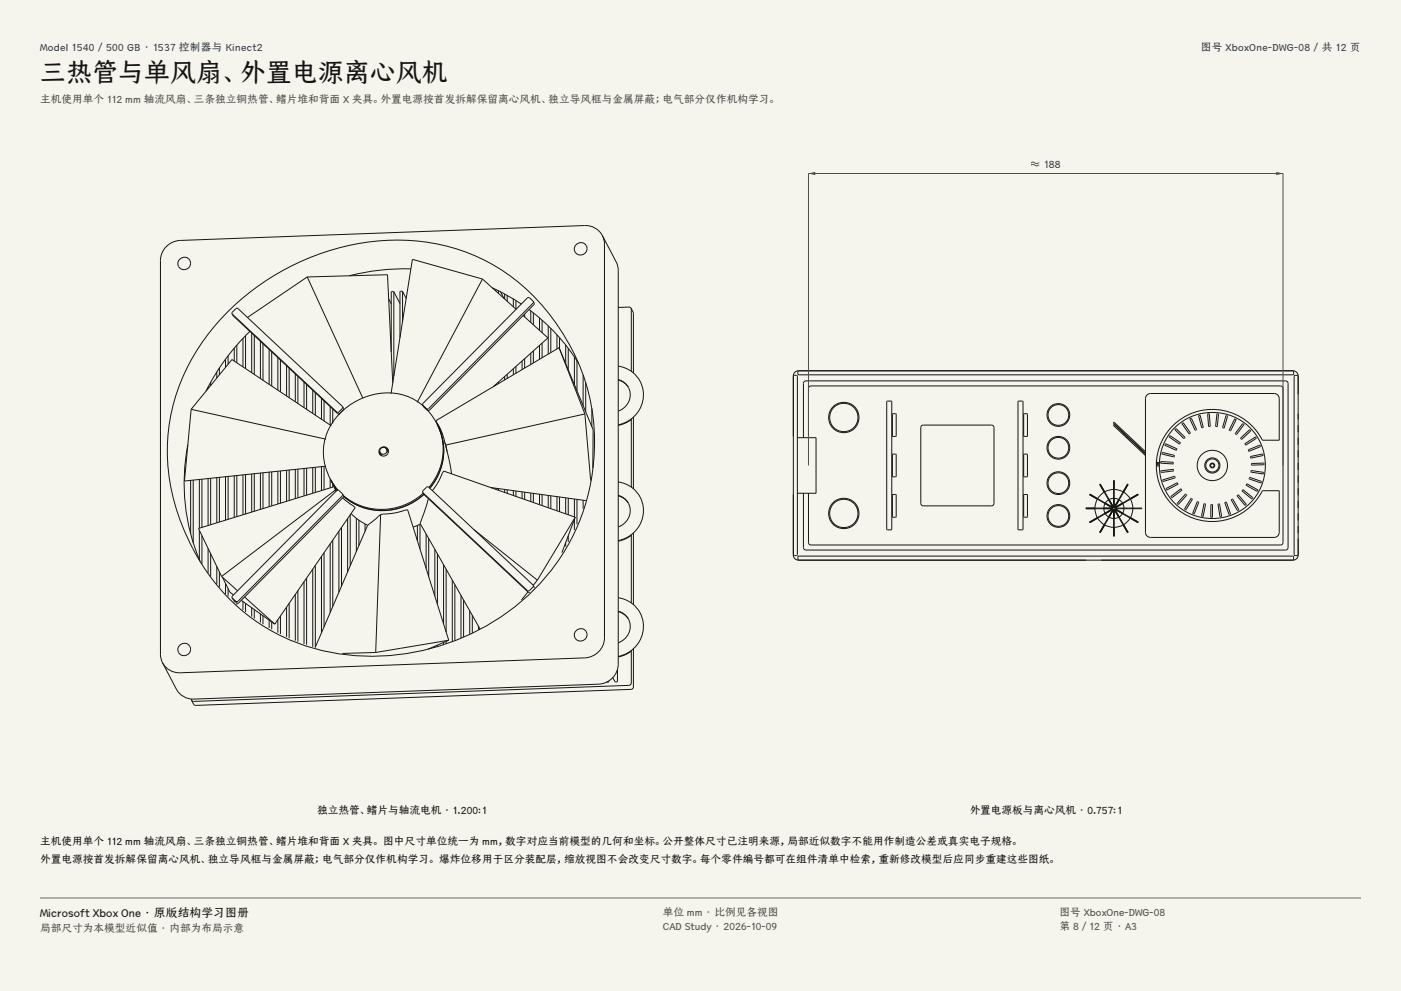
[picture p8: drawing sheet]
<svg xmlns="http://www.w3.org/2000/svg" width="420mm" height="297mm" viewBox="0 0 420 297" stroke-linecap="round" stroke-linejoin="round" font-family="sans-serif">
<g fill="#f5f4ed">
<path d="M0 0h420v297h-420z"/>
<path d="M12 12h396v275h-396z"/>
</g>
<g fill="none" stroke="#141413" stroke-width=".3">
<path d="M180.6 70.6a5.7 5.7 0 0 0-5.3-3l-121.3 4.5a6.1 6.1 0 0 0-5.9 6v118l.1 1 .5 1.5M180.6 70.6l.4 1 .2 1.6v118a6.1 6.1 0 0 1-5.9 6l-121.3 4.4a5.7 5.7 0 0 1-5.3-3M180.6 70.6l4.3 8.4 .4 2v118a6.1 6.1 0 0 1-5.9 6l-121.2 4.5a5.7 5.7 0 0 1-5.3-3l-4.2-7.9M67.1 94.6a72.8 72.8 0 0 1 57.5-22.4 56.3 56.3 0 0 1 41.8 24.3l5.1 8.3a59 59 0 0 1 6.7 27.5 62.6 62.6 0 0 1-36.2 57.2 67.5 67.5 0 0 1-52.7 3.2 58.4 58.4 0 0 1-31.5-28.3 59.9 59.9 0 0 1-6-42.5 61.1 61.1 0 0 1 15.3-27.3zM69.6 94.1l31.3 29.4 .7-.1 1-1 .1-.5M69.6 94.1l.1-.6 1-1h.7l31.3 29.4M69.6 94.1l.3 .6 31.3 29.2h.7l1-1 .1-.4-.3-.6M74.9 99.3a65.4 65.4 0 0 0-13.2 18M75.5 99.8v11.9M92.1 83l16.7 36.3M92.1 83l24.1-.7 1.5 32.5M92.1 83l-17.9 12.1"/>
<path d="M116.5 89.6l.8 1.5M118.1 87.4l-.8 .1v18M118.1 87.4v.1M118.1 87.4l1.8 3.6M118.1 87.5v25.2M120.7 87.3l-.8 .1v13.8M120.7 87.3v9M120.7 87.3l1.1 2.1M123.2 80.6a65.9 65.9 0 0 0-18.5 2.1M144.6 83.6l-19.5 37M144.6 83.6l10.1 9.1M144.6 83.6l-21-5.9-6.4 40.3"/>
<path d="M147.5 86.2l4.5 2.3 4.3 2.6M148.7 86.8v.4M149.4 87.1v.8M150 87.4l1.1 2M151.3 88.1v1.5M152.1 88.5v1.8M153.8 89.5l.1 .2M153.9 89.6v2.3M154.7 90.1v2.5M156.8 94.6l7.5 6.7-16.4 14.6M157.3 94.1v.9M158.6 92.8a59.1 59.1 0 0 1 14.8 16.1"/>
<path d="M159.1 93.2v3.4M159.9 90.3l-.1 .6-31.3 31.6h-.7l-1.1-1.1M159.9 90.3l-1.1-1h-.7l-31.3 31.6-.1 .5M159.9 90.3l.3 .7-.2 .3-31.2 31.6-.7 .1-1.4-1.6M159.9 93.8v3.5M161.7 95.3v3.7M162.5 95.9v3.8M164.4 97.7v8.4M165.1 98.4v7.3M185.3 92.1l3.2-.1 .7 .4M189.2 92.4l.7 1.5v17.9M189.2 92.4l.1 18.9"/>
<path d="M62.4 116v.5M63.2 114.6v.9M65 111.5v1.8M65.8 110.3v2M67.6 107.6v2.5M68.4 106.6v2.6M70.2 104.3v3.9M71 103.4v5.3M72.8 101.4v8.6M73.6 100.6v9.9M76.2 100.6v11.6M78.1 102.3v11.1"/>
<path d="M78.8 103v11M80.7 104.7v10.5M81.5 105.5v10.2M83.3 107.2v9.7M84.1 107.9v9.5M85.9 109.6v9.1M86.7 110.4v8.8M88.5 112.1v8.3M89.3 112.8v8.1M91.1 114.5v7.7M91.9 115.3v7.4M93.8 117v6.9"/>
<path d="M94.5 117.7v6.7M96.4 119.4v6.2M148.7 115.2v.2M149.4 114.5v.5M151.3 112.8v1.1M152.1 112.2v1.2M153.9 110.5v1.8M154.7 109.8v2.1M156.5 108.2v2.6M157.3 107.5v2.8M159.1 105.9v3.3M159.9 105.2v3.6"/>
<path d="M161.7 103.5v4.2M162.5 102.8v4.4M167 100.3v4.3M167.6 104.2l-36.9 21.9 .3 .7M167.6 104.2l7.7 19.9M167.6 104.2l10.2 24.6-.1 11.5M167.7 101.2v3.3M169.6 103.4v5.6M170.4 104.4v6.4M172.2 106.9v8.4M173 108.1v9M174.8 112.3v9.3"/>
<path d="M175.6 114.7v8.7M185.3 113.8a4.9 4.9 0 0 1 3.6 4.7 4.9 4.9 0 0 1-3.6 4.7M185.3 109.7a8.9 8.9 0 0 1 7.6 8.8 8.9 8.9 0 0 1-7.6 8.8M185.3 113.9l1.8 .8 1.2 1.3M237.8 112.8l.3-.3h.8l.1 .3v53.4l-.3 .3h-.7l-.2-.3M238.4 111.4l.9-.3h148.4a1.51 1.51 0 0 1 1.5 1.5v53.8a1.51 1.51 0 0 1-1.5 1.5h-148.4a1.51 1.51 0 0 1-1.5-1.5v-53.8zM239.5 111.1l-.3 .3v.8l.3 .1h148l.3-.3v-.7l-.3-.2M343.7 118.6l1.2-.7h37.1a1.51 1.51 0 0 1 1.5 1.5v12.5h-5.1a16.8 16.8 0 0 0-25.5-5.5 16.8 16.8 0 0 0 0 26.2 16.8 16.8 0 0 0 25.5-5.5h5.1v12.5a1.51 1.51 0 0 1-1.5 1.5h-37.1a1.51 1.51 0 0 1-1.5-1.5v-40.2zM389.2 112.8l-.3-.3h-.8l-.1 .3v53.4l.3 .3h.7l.2-.3M56.3 133.3a59.7 59.7 0 0 0 3.7 35M57.3 122.7l40.5 8.9M57.3 122.7l12.2-14.9 29.8 19.8"/>
<path d="M57.3 122.7l-2 21.5 42.3-4.5M96.4 139.9v7.1M97.1 120.2v6M97.1 139.8v7M99 121.9v5.5M99.8 122.6v4.3M101.6 124.1l.1 .1M101.6 124.1v.3M113.9 135.2l-.1 .9M114 135.6l.5 1M114 135.6v.7M114.3 136.3v.2"/>
<path d="M115.6 134.3l.8 .5M115.9 134.6a1.08 1.08 0 0 1-.5 1.4 1.08 1.08 0 0 1-1.4-.4M115.9 134.6a1.08 1.08 0 0 0-1.5-.4 1.08 1.08 0 0 0-.4 1.4M115.9 134.6l.5 1M115.9 134.6l.5 .5M116.2 135.3l.2 .1M131 127a17.2 17.2 0 0 1-2.4 19.1M131 127a16.6 16.6 0 0 0-21.9-7.9 18 18 0 0 0-12.1 17.2l.3 2.4 .7 2.4 1.1 2.6M131 127l1.7 3.3M131 126.8l1.3 2.5 1 3.3M131 126.8l1.1 1.9M131.1 127.3a17.2 17.2 0 0 1-2.3 19"/>
<path d="M131.1 127.3h.1M131.2 127.3a17.2 17.2 0 0 1-2.3 19M132.5 129.6l-.1 .1M133.3 132.6l.7 2.8M133.3 132.6l.4 .8M133.7 133.4l.3 2M134 135.4l1.4 6.6M175.3 124.1l-41.6 9.3M175.3 124.1l1.8 20M177.4 122.4v5.5M178.2 130v4.5M189.3 125.7l-1.6 1-2.4 .8"/>
<path d="M189.3 125.7v20.3M189.3 125.5v.2M189.9 125v21.5M239 131.2h5.6v16.6h-5.6M240.9 131.2v-16.3l.2-.5 .5-.2h143.8l.5 .2 .2 .5v49.2l-.4 .7h-144.1l-.5-.2-.2-.5v-16.3M242.4 131.2v-14.8l.2-.5 .5-.2h140.8l.5 .2 .2 .5v46.2l-.4 .7h-141.1l-.5-.2-.2-.5v-14.8M265.9 120.3l1.3-.1 .1 .2v38.2l-.1 .2h-1.2l-.2-.2zM267.6 136.1l1.1 .1-.2 6.7-1-.1zM267.6 124l1.1 .1-.2 6.7-1-.2zM276.3 127.6l.5-.2h20.4l.6 .2 .2 .5v22.8l-.2 .5-.6 .2h-20.4l-.5-.2-.3-.5v-22.8zM305.2 120.3l1.3-.1 .2 .2v38.2l-.2 .2h-1.1l-.2-.2zM306.9 136.1l1.1 .1-.1 6.7-1-.1z"/>
<path d="M306.9 124l1.1 .1-.1 6.7-1-.2zM343.4 136.1l-9.4-8.8-.2 .1 9.6 9.1M343.4 135.4l-9.4-8.8-.2 .1 9.6 9.1M346.6 139.5l1 .2M346.6 139.1l1 .2M346.7 138.8l.9 .2M346.7 138.4l.9 .3M348 138.4l3.7 .1v.5l-3.7-.2zM348.4 135.6l3.6 .9v.4l-3.6-.8zM349.3 133l3.5 1.5-.1 .4-3.5-1.5zM350.7 130.6l3.1 2-.1 .4-3.2-2zM352.5 128.5l2.7 2.5-.2 .4-2.7-2.6z"/>
<path d="M354.4 126.9l.4-.2 2 3.1-.4 .2zM356.8 125.5l.4-.1 1.5 3.4-.4 .1zM359.3 124.6l.5-.1 .9 3.6h-.5zM362.1 124.1h.4l.2 3.7-.4-.1zM362.7 139.3h.2M362.7 139.7h.2M362.9 139h.4M363.6 139h.3M363.9 139.3h.2M363.9 139.7h.2M364.8 124.1l.5 .1-.5 3.7-.4-.2zM367.6 124.6l.4 .2-1.1 3.5-.4-.2z"/>
<path d="M370.1 125.6l.5 .2-1.8 3.3-.3-.3zM371.9 131.3l2.7-2.5 .3 .3-2.6 2.6zM372.5 127l.4 .3-2.3 2.9-.3-.3zM373.3 132.9l3-1.9 .3 .3-3.1 2.1zM374.2 134.8l3.4-1.4 .3 .4-3.4 1.5zM374.9 136.8l3.6-.8 .2 .4-3.7 .9zM375.2 138.9l3.7-.1 .1 .4-3.8 .2zM57.2 144v16M57.9 143.9v18.8M59.8 143.7v14.6M59.8 158.9v8.8M60.5 143.6v14.5"/>
<path d="M62.4 143.4v14.1M63.2 143.3v14M65 143.1v13.6M65.8 143.1v13.4M67.6 142.9v13M68.4 142.8v12.8M70.2 142.6v12.5M71 142.5v12.3M72.8 142.3v12M73.6 142.2v11.8M75.5 142v11.5M76.2 142v11.2"/>
<path d="M78.1 141.8v10.9M78.8 141.7v10.7M80.7 141.5v10.4M81.5 141.4v10.2M83.3 141.2v9.8M84.1 141.1v9.7M85.9 141v9.2M86.7 140.9v9.1M88.5 140.7v8.7M89.3 140.6v8.6M91.1 140.4v8.2M91.9 140.3v8.1"/>
<path d="M93.8 140.1v7.7M94.5 140v7.6M99 143.5v2.7M99.1 143.7l2.2 3.2M99.1 143.7l1.7 3.4-.3-.4M99.3 144l1.9 2.9zM99.8 145v1M100.2 145.8l-40.7 12.6 6.9 14.4M100.4 146.1l.1 .6M100.5 146.7v.2M100.5 146.9l-34.1 25.9M100.5 146.9l.3 .3"/>
<path d="M101.6 159.2v18.3M102.4 158.1v17.6M102.7 148.1l-1.1-1.1h-.7l-31.2 31.6-.1 .5M102.7 148.1l-.1 .5-31.2 31.6h-.7l-1.1-1.1M102.7 148.1l.3 .4M102.7 149.2l3.8 2.9-24.1 35M103 148.5l-.1 .6-31.3 31.6h-.7l-1.3-1.6M104.2 155.4v16M105 154.3v15.3M105.2 153.9a16.9 16.9 0 0 0 5 3.5M106.8 155.3v10M107.6 155.9v7.6"/>
<path d="M109.4 157v2.2M114.1 154.2l-3.9 3.3-15.7 36.6M114.1 154.2l.9-.2a23.9 23.9 0 0 0 7.2-1.2l12.3 39.1M114.1 154.2l-1.5 41.3M125.1 157.5v4.6M125.9 157.1v7.4M126 157l-2.2 1M126.7 147.6l.1-.5 1-1.1h.7l31.4 29.4M126.7 147.6l31.4 29.4h.7l1-1.1 .1-.5M126.7 147.6l.4 .6M126.9 147.8a18.2 18.2 0 0 1-23.9 .7M127 148.1a18.3 18.3 0 0 1-24 .7 18.2 18.2 0 0 0 24.1-.6"/>
<path d="M127.1 148.2l31.2 29.3 .5 .1M128.4 149.5l-2.4 7.4 17.9 31.6M129.6 147.1a24.2 24.2 0 0 0 3.4-5.9l39.4 13.8M142.1 158.7l19 15.2M147.1 146.1l28.5 3.9M148.7 146.3v.4M149.4 146.4v.5M151.3 146.7v.9M152.1 146.8v1.1M153.9 147v1.5M154.7 147.1v1.7M156.5 147.4v2"/>
<path d="M157.3 147.5v2.2M159.1 147.8v2.5M159.9 147.9v2.7M161.7 148.1v3.2M162.5 148.2v3.3M164.4 148.5v3.7M165.1 148.6v3.8M167 148.8v4.3M167.7 148.9v4.5M169.6 149.2v4.8M170.4 149.3v5M172.2 149.6v5.3"/>
<path d="M172.2 155.7v3.1M172.4 155l-11.3 18.9M172.4 155l-3.9 10.6M173 149.7v7.4M174.8 149.9v2.6M175.6 150v.1M185.3 148.5a4.9 4.9 0 0 1 3.6 4.7 4.9 4.9 0 0 1-3.6 4.7M185.3 144.4a8.9 8.9 0 0 1 7.6 8.8 8.9 8.9 0 0 1-7.6 8.8M185.3 148.6l1.8 .8 1.2 1.3M189.9 159.7v21.5M267.6 148.2l1.1 .2-.2 6.6-1-.1zM306.9 148.2l1.1 .2-.1 6.6-1-.1z"/>
<path d="M329.7 145.2l3.9 6.8-1.3-2.2-.9 1 2.2 1.3M329.7 145.2l1.3 2.3-1.1 .9-.8 1-2.3-1.3 6.8 4M329.7 159.5l.2 .1M329.9 145.1l-.2 .1M329.9 159.6l3.9-6.8-1.3 2.2 1.3 .4v-2.6v7.8M329.9 159.6l1.3-2.3 1.3 .5 1.3 .2v2.6M333.5 152.3v.2M333.5 152.5h-7.9h2.7l.1 1.3 .6 1.3-2.3 1.3 6.8-3.9M333.5 152.5h-2.6l.4 1.3 2.2-1.3M333.5 152.2l-6.8-3.9 2.3 1.3-.6 1.3-.1 1.4h-2.7h7.9M333.5 152.2l-2.2-1.3-.4 1.4h2.6M333.5 152.5l.1 .2"/>
<path d="M333.6 152.1l-.1 .1M333.6 152.7l-6.8 3.9 2.3-1.3 .8 1.1 1.1 .8-1.3 2.3M333.6 152.7l-2.2 1.3 .9 .9 1.3-2.2-3.9 6.8M333.8 144.1h.2M333.8 144.1v7.8v-2.6l-1.3 .4 1.3 2.3-3.9-6.9M333.8 144.1v2.6l-1.3 .2-1.3 .5-1.3-2.3M334 144.1v7.8v-2.6l1.4 .4-1.3 2.3 3.9-6.9M334 144.1v2.6l1.4 .2 1.3 .5 1.3-2.3M334.2 152.1l.1 .1M334.2 152.7l2.3 1.3-1 .9-1.3-2.2 4 6.8M334.2 152.7l6.9 3.9-2.3-1.3-.9 1.1-1.1 .8 1.4 2.3M334.3 152.2l2.3-1.3 .4 1.4"/>
<path d="M334.3 152.2l6.9-3.9-2.3 1.3 .5 1.3 .2 1.4M334.3 152.5l-.1 .2M334.3 152.3v.2M334.3 152.3h7.9M334.3 152.5h7.9M337 152.5l-.4 1.3-2.3-1.3M338 145.1l.2 .1M338 159.6l-3.9-6.8 1.3 2.2-1.4 .4v-2.6v7.8M338 159.6l-1.3-2.3-1.3 .5-1.4 .2v2.6M338.2 145.2l-1.4 2.3 1.1 .9 .9 1 2.3-1.3-6.9 4M338.2 145.2l-4 6.8 1.3-2.2 1 1-2.3 1.3M338.2 159.5l-.2 .1"/>
<path d="M339.6 152.5l-.2 1.3-.5 1.3 2.3 1.3-6.9-3.9M342.2 152.3v.2M348 141.1l3.7-.4 .1 .4-3.7 .5zM348.6 143.9l3.5-1.2 .2 .4-3.5 1.2zM349.6 146.4l3.3-1.7 .2 .4-3.2 1.7zM351.1 148.7l2.9-2.2 .3 .3-2.9 2.3zM355.4 148.1l.3 .3-2.5 2.7-.3-.3zM357 149.4l.4 .3-2 3.1-.3-.3zM358.9 150.4l.5 .2-1.5 3.4-.3-.2zM361 151l.4 .1-.8 3.7-.4-.2zM363 151.2l.5 .1-.1 3.7-.4-.1zM365.1 151.1h.5l.6 3.7h-.5z"/>
<path d="M367.2 150.6l.5-.1 1.1 3.5-.4 .1zM369.2 149.7l.4-.1 1.7 3.2-.4 .2zM370.9 148.6l.4-.3 2.3 2.9-.4 .2zM372.6 146.8l2.9 2.3-.2 .4-2.9-2.3zM373.8 145.1l3.2 1.7-.1 .4-3.3-1.7zM374.6 143.1l3.5 1.2v.4l-3.6-1.2zM375.1 141l3.6 .6 .1 .4-3.7-.5zM60.5 160.5v8.6M62.4 164.4v7.4M63.2 166v6.8M65 169.8v5.3M65.8 171.4v4.6"/>
<path d="M66.4 172.8l4.8 4.3M66.7 173l2.2 4.5 1.1 .8M67.6 174.9v3.1M68.4 176.4v2.4M72.3 179.9l10.1 7.2M73.3 178.9l9.1 8.2M88.5 178.1v13.9M89.3 177v15.3M91.1 174.4v18.6M91.9 173.2v20.1M93.8 170.6v23.2M94.5 169.4v24.6"/>
<path d="M96.4 166.8v22.9M97.1 165.7v22.2M99 163v20.6M99.8 161.9v19.9M127.7 160v10.4M128.5 161.4v11.4M130.4 164.6v14.1M131.1 166v15.1M133 169.2v17.8M133.7 170.6v18.8M135.6 173.9v18.4M136.4 175.2v16.8"/>
<path d="M138.2 178.5v12.7M139 179.8v11.1M158.3 177.4l-2 2.4M159.9 175.4l.2 .8M161.1 173.9l-1.2 1.5M169.6 162.6v1.2M170.4 160.6v1.8M185.3 179.1a8.9 8.9 0 0 1 7.6 8.8 8.9 8.9 0 0 1-7.6 8.8M189.3 160.5l-1.6 .9-2.4 .8M189.3 160.5v20.2M189.3 160.2v.3M239.5 167.9l-.3-.3v-.8l.3-.1h148l.3 .3v.7l-.3 .2"/>
<path d="M333.8 160.6h.2M70.2 180v.5M71 180.7v.5M72.8 180.3v2.5M73.6 180.8v2.6M75.5 182.1v2.7M76.2 182.7v2.6M78.1 184v2.6M78.8 184.5v2.6M80.7 185.8v2.4M81.5 186.4v2.2M83.3 185.7v3.9"/>
<path d="M84.1 184.6v5.4M85.9 181.9v9M86.7 180.8v10.4M112.6 195.5l-10 .3M128.5 194.5h.1M130.4 193.7v.3M131.1 193.3v.5M133 192.5v.7M133.7 192.2v.7M134.5 191.9l-21.9 3.6M134.5 191.9l-6.2 2.7M140.8 183.1v7"/>
<path d="M141.6 184.4v5.3M143.4 187.7v1M185.3 183.2a4.9 4.9 0 0 1 3.6 4.7 4.9 4.9 0 0 1-3.6 4.7M185.3 183.3l1.8 .8 1.2 1.3M189.3 195.2v9.5l-.2 .5-.6 .2-130.4 4.8-.7-.3M189.3 195.2l-1.6 .9-2.4 .8M189.3 194.9v.3M189.9 194.4v11.5l-.2 .5-.5 .2-130.5 4.8-.5-.2-.8-1.3M57.3 209.5l.1 .4M182.5 204.1v.3h-.7M183.7 203.1l.6 1.2M184.3 204.3h.1"/>
<path d="M185.1 200.7v3.5l-.8 .1"/>
<circle cx="55.2" cy="79" r="1.9"/>
<circle cx="174.1" cy="74.6" r="1.9"/>
<circle cx="115" cy="135.3" r="1.42"/>
<circle cx="252.9" cy="125.1" r="4.6"/>
<circle cx="252.9" cy="125.1" r="4.3"/>
<circle cx="317.3" cy="134.2" r="3.4"/>
<circle cx="317.3" cy="124.4" r="3.4"/>
<circle cx="317.3" cy="124.4" r="3.1"/>
<circle cx="317.3" cy="134.2" r="3.1"/>
<circle cx="363.4" cy="139.5" r="15.9"/>
<circle cx="363.4" cy="139.5" r="4.6"/>
<circle cx="363.4" cy="139.5" r="2.28"/>
<circle cx="363.4" cy="139.5" r="1.97"/>
<circle cx="363.4" cy="139.5" r=".72"/>
<circle cx="363.4" cy="139.5" r=".53"/>
<circle cx="252.9" cy="153.9" r="4.6"/>
<circle cx="252.9" cy="153.9" r="4.3"/>
<circle cx="317.3" cy="144.8" r="3.4"/>
<circle cx="317.3" cy="154.6" r="3.4"/>
<circle cx="317.3" cy="154.6" r="3.1"/>
<circle cx="317.3" cy="144.8" r="3.1"/>
<circle cx="325.6" cy="152.4" r=".09"/>
<circle cx="326.8" cy="156.5" r=".09"/>
<circle cx="326.8" cy="148.2" r=".09"/>
<circle cx="333.7" cy="152" r=".09"/>
<circle cx="333.7" cy="152.7" r=".09"/>
<circle cx="333.9" cy="151.9" r=".09"/>
<circle cx="333.9" cy="152.8" r=".09"/>
<circle cx="334.1" cy="152" r=".09"/>
<circle cx="334.1" cy="152.7" r=".09"/>
<circle cx="341.1" cy="156.5" r=".09"/>
<circle cx="341.1" cy="148.2" r=".09"/>
<circle cx="55.2" cy="194.7" r="1.9"/>
<circle cx="174.1" cy="190.3" r="1.9"/>
</g>
<path d="M242.4 139.5v-87.5h142.2v87.5" fill="none" stroke="#504e49" stroke-width=".3"/>
<g fill="#504e49">
<path d="M242.4 52l2-.5v1z"/>
<path d="M382.6 51.5l2 .5-2 .5z"/>
</g>
<path d="M12 269.3h396zM12 269h396v.3h-396z" fill-rule="evenodd" fill="#504e49"/>
<text font-size="7.8" fill="#141413" x="12" y="24.7">三热管与单风扇、外置电源离心风机</text>
<text font-size="3.5" fill="#141413" x="12" y="274.9">Microsoft Xbox One · 原版结构学习图册</text>
<g font-size="3.2" fill="#1b365d">
<text x="12" y="15.3">Model 1540 / 500 GB · 1537 控制器与 Kinect2</text>
<text x="360" y="15.3">图号 XboxOne-DWG-08 / 共 12 页</text>
<text x="309.1" y="50.4">≈ 188</text>
</g>
<g font-size="3.2" fill="#504e49">
<text x="12" y="30.9">主机使用单个 112 mm 轴流风扇、三条独立铜热管、鳍片堆和背面 X 夹具。外置电源按首发拆解保留离心风机、独立导风框与金属屏蔽；电气部分仅作机构学习。</text>
<text x="198.7" y="274.5">单位 mm · 比例见各视图</text>
<text x="317.6" y="274.5">图号 XboxOne-DWG-08</text>
<text x="12" y="279.3">局部尺寸为本模型近似值 · 内部为布局示意</text>
<text x="198.7" y="278.8">CAD Study · 2026-10-09</text>
<text x="317.6" y="278.8">第 8 / 12 页 · A3</text>
</g>
<g font-size="3.2" fill="#141413">
<text x="95" y="244">独立热管、鳍片与轴流电机 · 1.200:1</text>
<text x="290.6" y="244">外置电源板与离心风机 · 0.757:1</text>
<text x="12" y="253.3">主机使用单个 112 mm 轴流风扇、三条独立铜热管、鳍片堆和背面 X 夹具。 图中尺寸单位统一为 mm，数字对应当前模型的几何和坐标。公开整体尺寸已注明来源，局部近似数字不能用作制造公差或真实电子规格。</text>
<text x="12" y="258.6">外置电源按首发拆解保留离心风机、独立导风框与金属屏蔽；电气部分仅作机构学习。 爆炸位移用于区分装配层，缩放视图不会改变尺寸数字。每个零件编号都可在组件清单中检索，重新修改模型后应同步重建这些图纸。</text>
</g>
</svg>
